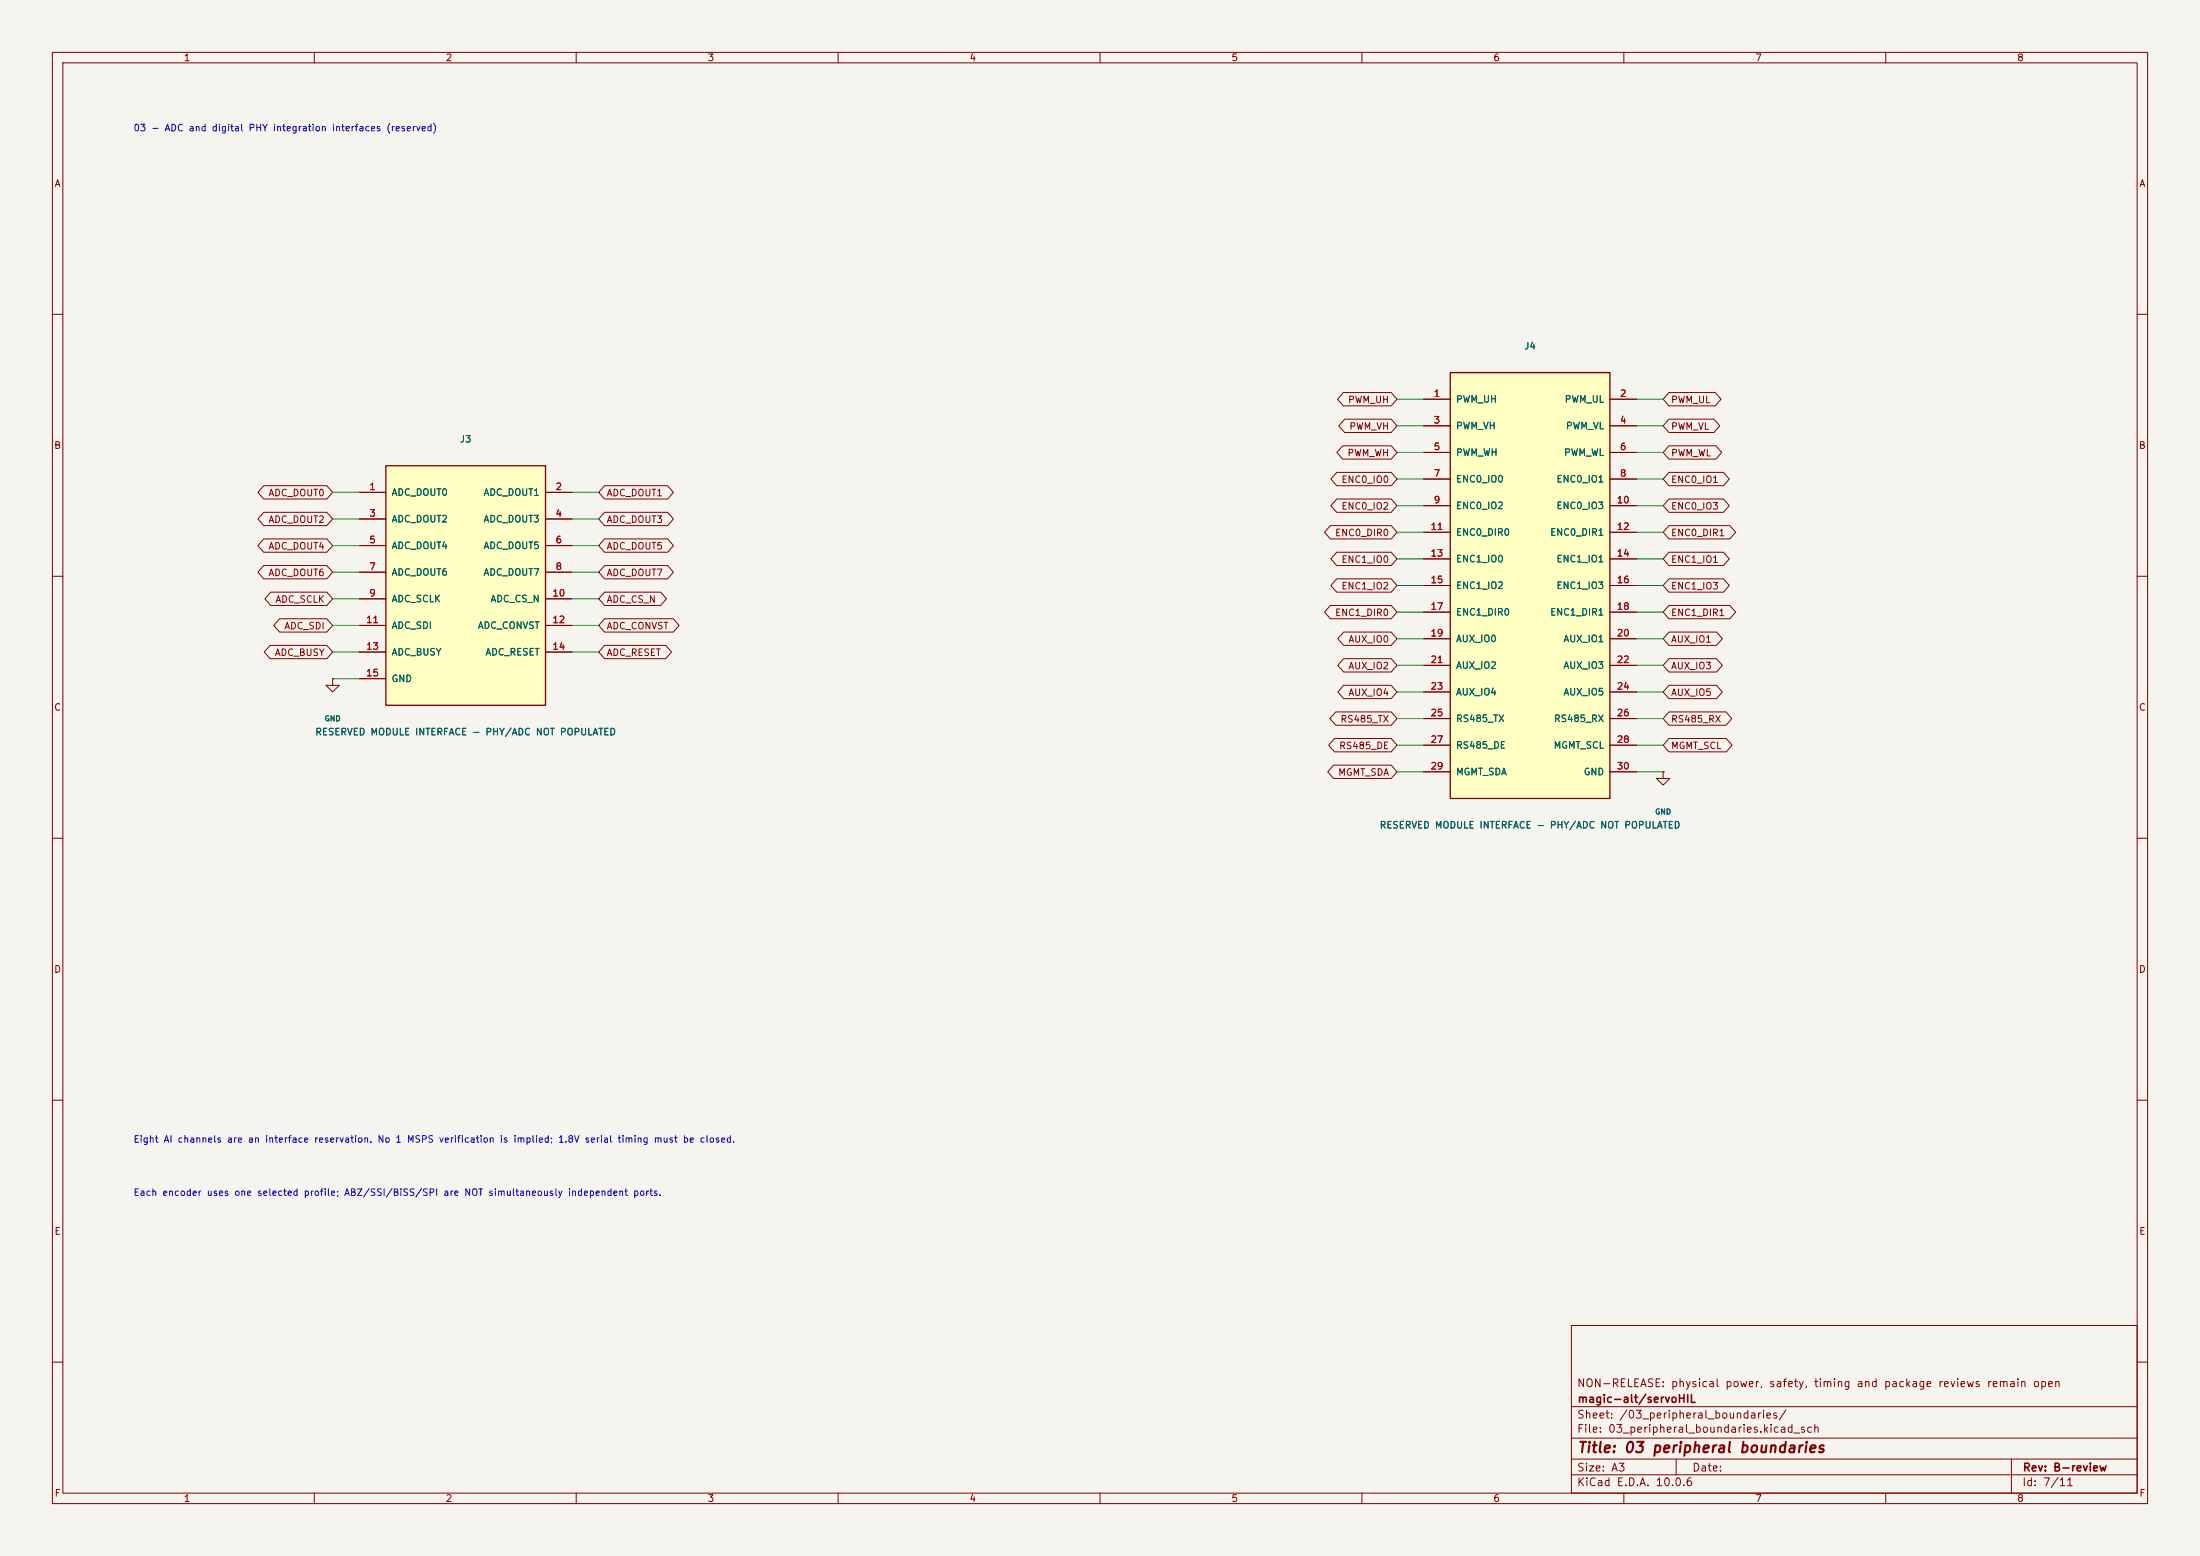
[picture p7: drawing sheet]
<svg xmlns="http://www.w3.org/2000/svg" width="420mm" height="297mm" viewBox="0 0 420 297" stroke-linecap="round" stroke-linejoin="round" font-family="sans-serif">
<path d="M0 0h420v297h-420z" fill="#f5f4ef" stroke="#f5f4ef" stroke-width=".19"/>
<g fill="none" stroke="#840000" stroke-width=".19">
<path d="M10 10h400v277h-400zM12 12h396v273h-396zM60 10v2M110 10v2M160 10v2M210 10v2M260 10v2M310 10v2M360 10v2M10 60h2M408 60h2M10 110h2"/>
<path d="M408 110h2M10 160h2M317.5 147.3v1.3h1.3l-1.3 1.3-1.3-1.3h1.3M317.5 147.3h.1M408 160h2M10 210h2M408 210h2M300 253h108v32h-108zM10 260h2M300 278.5h108M300 274.5h108M300 268.5h108"/>
<path d="M320 278.5v3M384 278.5v6.5M408 260h2M60 285v2M110 285v2M160 285v2M210 285v2M260 285v2M300 281.5h108M310 285v2M360 285v2"/>
</g>
<path d="M276.9 71.1h30.4v81.3h-30.4z" fill="#ffffc2"/>
<path d="M276.9 71.1h30.4v81.3h-30.4z" fill="none" stroke="#840000" stroke-width=".25"/>
<g fill="none" stroke="#840000" stroke-width=".19">
<path d="M271.8 76.2h5.1M307.3 76.2h5.1M271.8 81.3h5.1M271.8 86.4h5.1M271.8 91.4h5.1M271.8 96.5h5.1M307.3 81.3h5.1M307.3 86.4h5.1M307.3 91.4h5.1M307.3 96.5h5.1M271.8 101.6h5.1M271.8 106.7h5.1"/>
<path d="M271.8 111.8h5.1M271.8 116.8h5.1M307.3 101.6h5.1M307.3 106.7h5.1M307.3 111.8h5.1M307.3 116.8h5.1M63.5 129.5v1.3h1.3l-1.3 1.3-1.3-1.3h1.3M63.5 129.5h.1M271.8 121.9h5.1M271.8 127h5.1M271.8 132.1h5.1M271.8 137.2h5.1"/>
<path d="M307.3 121.9h5.1M307.3 127h5.1M307.3 132.1h5.1M307.3 137.2h5.1M271.8 142.2h5.1M271.8 147.3h5.1M307.3 142.2h5.1M307.3 147.3h5.1"/>
</g>
<path d="M73.7 88.9h30.4v45.7h-30.4z" fill="#ffffc2"/>
<path d="M73.7 88.9h30.4v45.7h-30.4z" fill="none" stroke="#840000" stroke-width=".25"/>
<g fill="none" stroke="#840000" stroke-width=".19">
<path d="M256.5 74.9h9.1l1.1 1.3-1.1 1.3h-9.1l-1.2-1.3zM271.8 76.2h5.1M307.3 76.2h5.1M318.6 74.9h8.8l1.2 1.3-1.2 1.3h-8.8l-1.1-1.3zM50.4 97.8h12l1.1 1.3-1.1 1.2h-12l-1.2-1.2zM50.4 92.7h12l1.1 1.3-1.1 1.3h-12l-1.2-1.3zM68.6 94h5.1M68.6 99.1h5.1M104.1 94h5.1M104.1 99.1h5.1M115.4 97.8h12l1.2 1.3-1.2 1.2h-12l-1.1-1.2zM115.4 92.7h12l1.2 1.3-1.2 1.3h-12l-1.1-1.3z"/>
<path d="M255.2 95.2h10.4l1.1 1.3-1.1 1.3h-10.4l-1.1-1.3zM255.2 90.2h10.4l1.1 1.2-1.1 1.3h-10.4l-1.1-1.3zM256.3 85.1h9.3l1.1 1.3-1.1 1.2h-9.3l-1.1-1.2zM256.7 80h8.9l1.1 1.3-1.1 1.3h-8.9l-1.1-1.3zM271.8 81.3h5.1M271.8 86.4h5.1M271.8 91.4h5.1M271.8 96.5h5.1M307.3 81.3h5.1M307.3 86.4h5.1M307.3 91.4h5.1M307.3 96.5h5.1"/>
<path d="M318.6 80h8.6l1.1 1.3-1.1 1.3h-8.6l-1.1-1.3zM318.6 85.1h9l1.1 1.3-1.1 1.2h-9l-1.1-1.2zM318.6 90.2h10.4l1.1 1.2-1.1 1.3h-10.4l-1.1-1.3zM318.6 95.2h10.4l1.1 1.3-1.1 1.3h-10.4l-1.1-1.3zM50.4 107.9h12l1.1 1.3-1.1 1.3h-12l-1.2-1.3zM50.4 102.9h12l1.1 1.2-1.1 1.3h-12l-1.2-1.3zM51.7 113h10.7l1.1 1.3-1.1 1.3h-10.7l-1.1-1.3zM53.4 118.1h9l1.1 1.3-1.1 1.3h-9l-1.1-1.3zM68.6 104.1h5.1M68.6 109.2h5.1M68.6 114.3h5.1M68.6 119.4h5.1"/>
<path d="M104.1 104.1h5.1M104.1 109.2h5.1M104.1 114.3h5.1M104.1 119.4h5.1M115.4 118.1h13.1l1.1 1.3-1.1 1.3h-13.1l-1.1-1.3zM115.4 107.9h12l1.2 1.3-1.2 1.3h-12l-1.1-1.3zM115.4 102.9h12l1.2 1.2-1.2 1.3h-12l-1.1-1.3zM115.4 113h10.7l1.1 1.3-1.1 1.3h-10.7l-1.1-1.3zM254 100.3h11.6l1.1 1.3-1.1 1.3h-11.6l-1.1-1.3zM254 115.6h11.6l1.1 1.2-1.1 1.3h-11.6l-1.1-1.3zM255.2 110.5h10.4l1.1 1.3-1.1 1.2h-10.4l-1.1-1.2zM255.2 105.4h10.4l1.1 1.3-1.1 1.3h-10.4l-1.1-1.3z"/>
<path d="M271.8 101.6h5.1M271.8 106.7h5.1M271.8 111.8h5.1M271.8 116.8h5.1M307.3 101.6h5.1M307.3 106.7h5.1M307.3 111.8h5.1M307.3 116.8h5.1M318.6 100.3h11.6l1.1 1.3-1.1 1.3h-11.6l-1.1-1.3zM318.6 105.4h10.4l1.1 1.3-1.1 1.3h-10.4l-1.1-1.3zM318.6 110.5h10.4l1.1 1.3-1.1 1.2h-10.4l-1.1-1.2zM318.6 115.6h11.6l1.1 1.2-1.1 1.3h-11.6l-1.1-1.3z"/>
<path d="M51.6 123.2h10.8l1.1 1.3-1.1 1.2h-10.8l-1.2-1.2zM63.5 129.5h.1M68.6 124.5h5.1M68.6 129.5h5.1M104.1 124.5h5.1M115.4 123.2h11.7l1.1 1.3-1.1 1.2h-11.7l-1.1-1.2zM255 135.9h10.6l1.1 1.3-1.1 1.2h-10.6l-1.1-1.2zM256.5 130.8h9.1l1.1 1.3-1.1 1.3h-9.1l-1.1-1.3zM256.5 125.7h9.1l1.1 1.3-1.1 1.3h-9.1l-1.1-1.3zM256.5 120.6h9.1l1.1 1.3-1.1 1.3h-9.1l-1.1-1.3zM271.8 121.9h5.1M271.8 127h5.1"/>
<path d="M271.8 132.1h5.1M271.8 137.2h5.1M307.3 121.9h5.1M307.3 127h5.1M307.3 132.1h5.1M307.3 137.2h5.1M318.6 120.6h9.1l1.1 1.3-1.1 1.3h-9.1l-1.1-1.3zM318.6 125.7h9.1l1.1 1.3-1.1 1.3h-9.1l-1.1-1.3zM318.6 130.8h9.1l1.1 1.3-1.1 1.3h-9.1l-1.1-1.3zM318.6 135.9h10.9l1.1 1.3-1.1 1.2h-10.9l-1.1-1.2zM254.6 146h11l1.1 1.3-1.1 1.3h-11l-1.1-1.3zM254.8 141h10.8l1.1 1.2-1.1 1.3h-10.8l-1.2-1.3z"/>
<path d="M271.8 142.2h5.1M271.8 147.3h5.1M307.3 142.2h5.1M307.3 147.3h5.1M317.5 147.3h.1M318.6 141h11l1.1 1.2-1.1 1.3h-11l-1.1-1.3z"/>
</g>
<g fill="none" stroke="#009600" stroke-width=".19">
<path d="M266.7 76.2h5.1M312.4 76.2h5.1M63.5 99.1h5.1M63.5 94h5.1M109.2 99.1h5.1M109.2 94h5.1M266.7 81.3h5.1M266.7 86.4h5.1M266.7 91.4h5.1M266.7 96.5h5.1M312.4 81.3h5.1M312.4 86.4h5.1"/>
<path d="M312.4 91.4h5.1M312.4 96.5h5.1M63.5 104.1h5.1M63.5 119.4h5.1M63.5 114.3h5.1M63.5 109.2h5.1M109.2 104.1h5.1M109.2 119.4h5.1M109.2 114.3h5.1M109.2 109.2h5.1M266.7 101.6h5.1M266.7 106.7h5.1"/>
<path d="M266.7 111.8h5.1M266.7 116.8h5.1M312.4 101.6h5.1M312.4 106.7h5.1M312.4 111.8h5.1M312.4 116.8h5.1M63.5 124.5h5.1M63.5 129.5h5.1M109.2 124.5h5.1M266.7 127h5.1M266.7 121.9h5.1M266.7 132.1h5.1"/>
<path d="M266.7 137.2h5.1M312.4 127h5.1M312.4 121.9h5.1M312.4 132.1h5.1M312.4 137.2h5.1M266.7 142.2h5.1M266.7 147.3h5.1M312.4 142.2h5.1M312.4 147.3h5.1"/>
</g>
<text font-size="2" fill="#840000" x="301" y="277.8">Title: 03 peripheral boundaries</text>
<g font-size="1.5" fill="#840000">
<text x="300.9" y="265.1">NON-RELEASE: physical power, safety, timing and package reviews remain open</text>
<text x="301" y="268.1">magic-alt/servoHIL</text>
<text x="300.9" y="273.8">File: 03_peripheral_boundaries.kicad_sch</text>
<text x="300.9" y="271.1">Sheet: /03_peripheral_boundaries/</text>
<text x="300.9" y="281.2">Size: A3</text>
<text x="322.9" y="281.2">Date:</text>
<text x="386" y="281.2">Rev: B-review</text>
<text x="300.9" y="284">KiCad E.D.A. 10.0.6</text>
<text x="385.9" y="284">Id: 7/11</text>
</g>
<g font-size="1.3" fill="#840000">
<text x="35" y="12">1</text>
<text x="85" y="12">2</text>
<text x="135" y="12">3</text>
<text x="185" y="12">4</text>
<text x="235" y="12">5</text>
<text x="285" y="12">6</text>
<text x="335" y="12">7</text>
<text x="385" y="12">8</text>
<text x="10.3" y="36">A</text>
<text x="408.3" y="36">A</text>
<text x="257.2" y="77.3">PWM_UH</text>
<text x="318.9" y="77.3">PWM_UL</text>
<text x="257.5" y="82.3">PWM_VH</text>
<text x="318.9" y="82.3">PWM_VL</text>
<text x="10.2" y="86">B</text>
<text x="257.1" y="87.4">PWM_WH</text>
<text x="318.9" y="87.4">PWM_WL</text>
<text x="408.2" y="86">B</text>
<text x="51.1" y="95">ADC_DOUT0</text>
<text x="115.7" y="95">ADC_DOUT1</text>
<text x="256" y="92.5">ENC0_IO0</text>
<text x="318.9" y="92.5">ENC0_IO1</text>
<text x="51.1" y="100.1">ADC_DOUT2</text>
<text x="115.7" y="100.1">ADC_DOUT3</text>
<text x="256" y="97.6">ENC0_IO2</text>
<text x="318.9" y="97.6">ENC0_IO3</text>
<text x="51.1" y="105.2">ADC_DOUT4</text>
<text x="115.7" y="105.2">ADC_DOUT5</text>
<text x="254.8" y="102.7">ENC0_DIR0</text>
<text x="256" y="107.7">ENC1_IO0</text>
<text x="318.9" y="102.7">ENC0_DIR1</text>
<text x="318.9" y="107.7">ENC1_IO1</text>
<text x="51.1" y="110.3">ADC_DOUT6</text>
<text x="115.7" y="110.3">ADC_DOUT7</text>
<text x="256" y="112.8">ENC1_IO2</text>
<text x="318.9" y="112.8">ENC1_IO3</text>
<text x="52.5" y="115.4">ADC_SCLK</text>
<text x="115.7" y="115.4">ADC_CS_N</text>
<text x="254.8" y="117.9">ENC1_DIR0</text>
<text x="318.9" y="117.9">ENC1_DIR1</text>
<text x="52.3" y="125.5">ADC_BUSY</text>
<text x="54.2" y="120.4">ADC_SDI</text>
<text x="115.7" y="120.4">ADC_CONVST</text>
<text x="115.7" y="125.5">ADC_RESET</text>
<text x="257.3" y="123">AUX_IO0</text>
<text x="318.9" y="123">AUX_IO1</text>
<text x="257.3" y="128.1">AUX_IO2</text>
<text x="318.9" y="128.1">AUX_IO3</text>
<text x="10.2" y="136">C</text>
<text x="257.3" y="133.1">AUX_IO4</text>
<text x="318.9" y="133.1">AUX_IO5</text>
<text x="408.2" y="136">C</text>
<text x="255.5" y="143.3">RS485_DE</text>
<text x="255.8" y="138.2">RS485_TX</text>
<text x="318.9" y="138.2">RS485_RX</text>
<text x="318.9" y="143.3">MGMT_SCL</text>
<text x="255.4" y="148.4">MGMT_SDA</text>
<text x="10.2" y="186">D</text>
<text x="408.2" y="186">D</text>
<text x="10.3" y="236">E</text>
<text x="408.3" y="236">E</text>
<text x="10.3" y="286">F</text>
<text x="35" y="287">1</text>
<text x="85" y="287">2</text>
<text x="135" y="287">3</text>
<text x="185" y="287">4</text>
<text x="235" y="287">5</text>
<text x="285" y="287">6</text>
<text x="335" y="287">7</text>
<text x="385" y="287">8</text>
<text x="408.3" y="286">F</text>
</g>
<g font-size="1.3" fill="#0000c2">
<text x="25.4" y="25.4">03 - ADC and digital PHY integration interfaces (reserved)</text>
<text x="25.4" y="218.4">Eight AI channels are an interface reservation. No 1 MSPS verification is implied; 1.8V serial timing must be closed.</text>
<text x="25.4" y="228.6">Each encoder uses one selected profile; ABZ/SSI/BiSS/SPI are NOT simultaneously independent ports.</text>
</g>
<g font-size="1.3" fill="#006464">
<text x="290.9" y="67">J4</text>
<text x="277.8" y="77.2">PWM_UH</text>
<text x="298.6" y="77.2">PWM_UL</text>
<text x="277.8" y="82.2">PWM_VH</text>
<text x="298.8" y="82.2">PWM_VL</text>
<text x="87.7" y="84.8">J3</text>
<text x="277.8" y="87.3">PWM_WH</text>
<text x="298.5" y="87.3">PWM_WL</text>
<text x="74.6" y="94.9">ADC_DOUT0</text>
<text x="92.2" y="94.9">ADC_DOUT1</text>
<text x="277.8" y="92.4">ENC0_IO0</text>
<text x="297" y="92.4">ENC0_IO1</text>
<text x="74.6" y="100">ADC_DOUT2</text>
<text x="92.2" y="100">ADC_DOUT3</text>
<text x="277.8" y="97.5">ENC0_IO2</text>
<text x="297" y="97.5">ENC0_IO3</text>
<text x="74.6" y="105.1">ADC_DOUT4</text>
<text x="92.2" y="105.1">ADC_DOUT5</text>
<text x="277.8" y="102.6">ENC0_DIR0</text>
<text x="277.8" y="107.6">ENC1_IO0</text>
<text x="295.8" y="102.6">ENC0_DIR1</text>
<text x="297" y="107.6">ENC1_IO1</text>
<text x="74.6" y="110.2">ADC_DOUT6</text>
<text x="92.2" y="110.2">ADC_DOUT7</text>
<text x="277.8" y="112.7">ENC1_IO2</text>
<text x="297" y="112.7">ENC1_IO3</text>
<text x="74.6" y="115.3">ADC_SCLK</text>
<text x="93.5" y="115.3">ADC_CS_N</text>
<text x="277.8" y="117.8">ENC1_DIR0</text>
<text x="295.8" y="117.8">ENC1_DIR1</text>
<text x="74.6" y="120.3">ADC_SDI</text>
<text x="74.6" y="125.4">ADC_BUSY</text>
<text x="91.1" y="120.3">ADC_CONVST</text>
<text x="92.6" y="125.4">ADC_RESET</text>
<text x="277.8" y="122.9">AUX_IO0</text>
<text x="298.4" y="122.9">AUX_IO1</text>
<text x="74.6" y="130.5">GND</text>
<text x="277.8" y="128">AUX_IO2</text>
<text x="298.4" y="128">AUX_IO3</text>
<text x="277.8" y="133">AUX_IO4</text>
<text x="298.4" y="133">AUX_IO5</text>
<text x="60.1" y="140.7">RESERVED MODULE INTERFACE - PHY/ADC NOT POPULATED</text>
<text x="277.8" y="138.1">RS485_TX</text>
<text x="277.8" y="143.2">RS485_DE</text>
<text x="296.5" y="143.2">MGMT_SCL</text>
<text x="296.5" y="138.1">RS485_RX</text>
<text x="277.8" y="148.3">MGMT_SDA</text>
<text x="302.2" y="148.3">GND</text>
<text x="263.3" y="158.4">RESERVED MODULE INTERFACE - PHY/ADC NOT POPULATED</text>
</g>
<g font-size="1.3" fill="#a90000">
<text x="273.6" y="76.1">1</text>
<text x="309.1" y="76.1">2</text>
<text x="273.6" y="81.1">3</text>
<text x="309.1" y="81.1">4</text>
<text x="273.6" y="86.2">5</text>
<text x="309.1" y="86.2">6</text>
<text x="70.4" y="93.8">1</text>
<text x="105.9" y="93.8">2</text>
<text x="273.6" y="91.3">7</text>
<text x="309.1" y="91.3">8</text>
<text x="70.4" y="98.9">3</text>
<text x="105.9" y="98.9">4</text>
<text x="273" y="101.5">11</text>
<text x="273.6" y="96.4">9</text>
<text x="308.5" y="96.4">10</text>
<text x="308.5" y="101.5">12</text>
<text x="70.4" y="104">5</text>
<text x="105.9" y="104">6</text>
<text x="273" y="106.5">13</text>
<text x="308.5" y="106.5">14</text>
<text x="70.4" y="109.1">7</text>
<text x="105.9" y="109.1">8</text>
<text x="273" y="111.6">15</text>
<text x="308.5" y="111.6">16</text>
<text x="69.8" y="119.2">11</text>
<text x="70.4" y="114.2">9</text>
<text x="105.3" y="114.2">10</text>
<text x="105.3" y="119.2">12</text>
<text x="273" y="116.7">17</text>
<text x="308.5" y="116.7">18</text>
<text x="69.8" y="124.3">13</text>
<text x="105.3" y="124.3">14</text>
<text x="273" y="121.8">19</text>
<text x="308.5" y="121.8">20</text>
<text x="69.8" y="129.4">15</text>
<text x="273" y="126.9">21</text>
<text x="273" y="131.9">23</text>
<text x="308.5" y="126.9">22</text>
<text x="308.5" y="131.9">24</text>
<text x="273" y="137">25</text>
<text x="308.5" y="137">26</text>
<text x="273" y="142.1">27</text>
<text x="308.5" y="142.1">28</text>
<text x="273" y="147.2">29</text>
<text x="308.5" y="147.2">30</text>
</g>
<g font-size="1" fill="#006464">
<text x="61.9" y="137.9">GND</text>
<text x="315.9" y="155.7">GND</text>
</g>
</svg>
